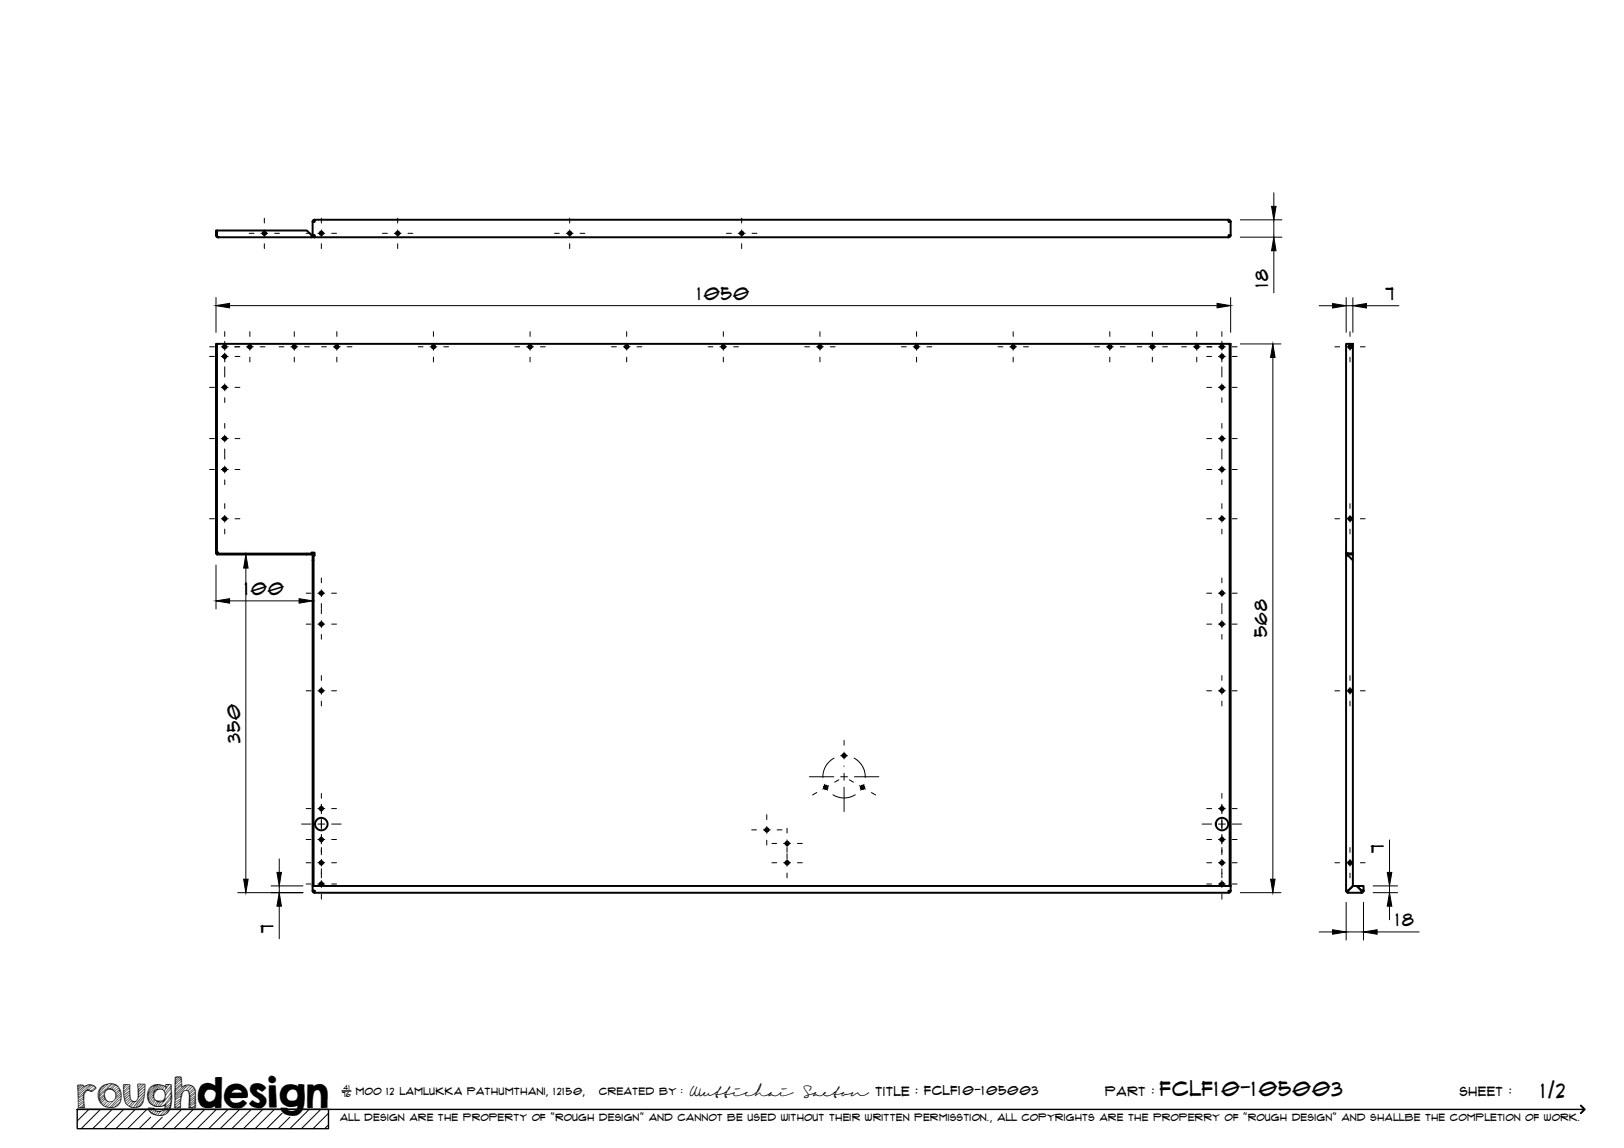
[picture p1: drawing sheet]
<svg xmlns="http://www.w3.org/2000/svg" width="420mm" height="297mm" viewBox="0 0 420 297" stroke-linecap="round" stroke-linejoin="round" font-family="sans-serif">
<!-- layer: Visible -->
<g fill="none" stroke="#000" stroke-width=".51">
<path d="M81.4 56.9l-.4 .1-.1 .4 .5-.3M81.4 56.9h236.5v.5h.5v3.5h-.5v.5M81.4 56.9v.5h-.5v3.5h.5v.5l-.4-.2-.1-.3M317.9 56.9l.3 .1 .2 .4-.5-.3M56.1 60.9v-1.3h-.2v1.5l.5 .3M56.2 60.9v.1M56.2 60.9v-1.3h23.2l1.2 1.3v.5M56.2 60.9l.2 .5h24.2M56.4 61.4h.1M80.6 61.4h237.3M80.6 61.1h.3M80.9 60.9l.5 .2"/>
<path d="M80.9 60.9h.1M317.9 61.1l.5-.2-.2 .3-.3 .2M56.1 89h-.2v54.2h.2v-54.2h262v140.2h.3v-140.2h-.3M348.3 89h1.7v54.2h-1.4l-.3-.2zM56.1 143.2l.3-.2-.2 .2M79.4 143.2h1.2v.3h-1.2zM79.4 143.2h-23.2v.3h23.2M80.6 143.2v-.2h.8v.7h-.3M80.9 143.7h.2v1.3h-.2zM80.9 145v84.2h.2v-84.2M348.3 143.7h.5l1.2 1.3M348.3 143l.3 .5h1.4v-.3h-1.2"/>
<path d="M348.3 143.7v86.8h.5M348.3 143v.7M348.5 143.4v.3M348.7 143.2h.1M350 145v84.2l-1.2 1.3M350 143.2h.1M350 143.5v1.5M80.9 230.5l.1 .4 .4 .1M80.9 230.5l.5 .2M318.4 230.5h-.5v.5h-236.5v-.5h-.5v-1.3h237.5v1.3l-.5 .2M318.4 230.5l-.2 .4-.3 .1M348.3 230.5l.5 .5v-.5l1.2-1.3h1l1.3 1.3v.5h-3.5v-.5"/>
<path d="M348.5 230.5l.3 .2M348.8 230.5h-.5M352.3 230.5v.5M352.3 230.5l-1.3-1.3h1.8v1.3h-.5h.5M352.5 230.5l-.2 .2M352.8 230.5l-.1 .2-.4 .3"/>
<circle cx="68.4" cy="60.4" r=".43"/>
<circle cx="83.1" cy="60.4" r=".43"/>
<circle cx="102.9" cy="60.4" r=".43"/>
<circle cx="147.4" cy="60.4" r=".43"/>
<circle cx="191.9" cy="60.4" r=".43"/>
<circle cx="58.1" cy="89.7" r=".43"/>
<circle cx="58.1" cy="92.2" r=".43"/>
<circle cx="64.6" cy="89.7" r=".43"/>
<circle cx="76.1" cy="89.7" r=".43"/>
<circle cx="87.1" cy="89.7" r=".43"/>
<circle cx="112.2" cy="89.7" r=".43"/>
<circle cx="137.1" cy="89.7" r=".43"/>
<circle cx="162.1" cy="89.7" r=".43"/>
<circle cx="187.1" cy="89.7" r=".43"/>
<circle cx="212.1" cy="89.7" r=".43"/>
<circle cx="237.1" cy="89.7" r=".43"/>
<circle cx="262.1" cy="89.7" r=".43"/>
<circle cx="287.2" cy="89.7" r=".43"/>
<circle cx="298.1" cy="89.7" r=".43"/>
<circle cx="309.7" cy="89.7" r=".43"/>
<circle cx="316.2" cy="92.2" r=".43"/>
<circle cx="316.2" cy="89.7" r=".43"/>
<circle cx="349.3" cy="89.7" r=".43"/>
<circle cx="58.1" cy="100.2" r=".43"/>
<circle cx="58.1" cy="113.5" r=".43"/>
<circle cx="316.2" cy="113.5" r=".43"/>
<circle cx="316.2" cy="100.2" r=".43"/>
<circle cx="58.1" cy="134.2" r=".43"/>
<circle cx="58.1" cy="121.5" r=".43"/>
<circle cx="316.2" cy="134.2" r=".43"/>
<circle cx="316.2" cy="121.5" r=".43"/>
<circle cx="349.3" cy="134.2" r=".43"/>
<circle cx="83.1" cy="153.5" r=".43"/>
<circle cx="316.2" cy="153.5" r=".43"/>
<circle cx="83.1" cy="178.7" r=".43"/>
<circle cx="83.1" cy="161.5" r=".43"/>
<circle cx="316.2" cy="161.5" r=".43"/>
<circle cx="316.2" cy="178.7" r=".43"/>
<circle cx="349.3" cy="178.7" r=".43"/>
<circle cx="218.4" cy="195.5" r=".43"/>
<circle cx="83.1" cy="217.2" r=".43"/>
<circle cx="83.1" cy="209.2" r=".43"/>
<circle cx="83.1" cy="213.2" r="1.62"/>
<circle cx="198.4" cy="214.7" r=".43"/>
<circle cx="203.7" cy="218.2" r=".43"/>
<circle cx="213.6" cy="203.7" r=".43"/>
<circle cx="223.1" cy="203.7" r=".43"/>
<circle cx="316.2" cy="217.2" r=".43"/>
<circle cx="316.2" cy="209.2" r=".43"/>
<circle cx="316.2" cy="213.2" r="1.62"/>
<circle cx="83.1" cy="223.2" r=".43"/>
<circle cx="83.1" cy="228.7" r=".43"/>
<circle cx="203.7" cy="223.2" r=".43"/>
<circle cx="316.2" cy="223.2" r=".43"/>
<circle cx="316.2" cy="228.7" r=".43"/>
<circle cx="349.3" cy="223.2" r=".43"/>
</g>
<g fill="#000">
<circle cx="318.1" cy="57.4" r=".25"/>
<circle cx="56.4" cy="61.4" r=".25"/>
<circle cx="81.1" cy="230.5" r=".25"/>
</g>
<!-- layer: TitleBlock -->
<path d="M20 287h65v5h-65zM20 287h390M88.5 282.3h2.3" fill="none" stroke="#000" stroke-width=".36"/>
<path d="M409 286.1l1 .9-1 1" fill="none" stroke="#000" stroke-width=".51"/>
<g fill="none" stroke="#000" stroke-width=".26">
<path d="M23 287l-3 3.1M26 287l-5 5M29 287l-5 5M32 287l-5 5M35 287l-5 5M38 287l-5 5M39 289.1l-3 2.9M42 289.1l-3 2.9M47 287l-5 5M50 287l-5 5M53 287l-5 5M56 287l-5 5"/>
<path d="M59 287l-5 5M62 287l-5 5M65 287l-5 5M68 287l-5 5M71 287l-5 5M73 288l-4 4M75 289.1l-3 2.9M80 287l-5 5M83 287l-5 5M85 288l-4 4M85 291l-1 1"/>
</g>
<!-- layer: Smart Centers -->
<g fill="none" stroke="#000" stroke-width=".26">
<path d="M68.4 56.5v1.2M68.4 59.5v1.8M83.1 56.5v1.2M83.1 59.5v1.8M102.9 56.5v1.2M102.9 59.5v1.8M147.4 56.5v1.2M147.4 59.5v1.8M191.9 56.5v1.2M191.9 59.5v1.8M64.5 60.4h1.2M67.5 60.4h1.8"/>
<path d="M68.4 63.1v1.2M71.1 60.4h1.2M79.2 60.4h1.3M82.2 60.4h1.8M83.1 63.1v1.2M85.8 60.4h1.3M99 60.4h1.2M102 60.4h1.8M102.9 63.1v1.2M105.6 60.4h1.2M143.5 60.4h1.2M146.5 60.4h1.8"/>
<path d="M147.4 63.1v1.2M150.1 60.4h1.2M188 60.4h1.2M191 60.4h1.8M191.9 63.1v1.2M194.6 60.4h1.2M54.2 89.7h1.3M54.2 92.2h1.3M57.2 89.7h1.8M57.2 92.2h1.8M58.1 85.8v1.2M58.1 88.3v2.3"/>
<path d="M58.1 91.3v2.3M58.1 94.9v1.3M58.1 96.3v1.2M58.1 99.3v1.8M60.7 89.7h1.4M60.8 92.2h1.3M63.8 89.7h1.7M64.6 85.8v1.2M64.6 88.8v1.8M64.6 92.4v1.2M67.3 89.7h1.3M72.2 89.7h1.2"/>
<path d="M75.2 89.7h1.8M76.1 85.8v1.2M76.1 88.8v1.8M76.1 92.4v1.2M78.8 89.7h1.3M83.2 89.7h1.3M86.2 89.7h1.8M87.1 85.8v1.2M87.1 88.8v1.8M87.1 92.4v1.2M89.8 89.7h1.3M108.2 89.7h1.3"/>
<path d="M111.3 89.7h1.7M112.1 85.8v1.2M112.1 88.8v1.8M112.1 92.4v1.2M114.8 89.7h1.3M133.2 89.7h1.3M136.2 89.7h1.8M137.1 85.8v1.2M137.1 88.8v1.8M137.1 92.4v1.2M139.8 89.7h1.3M158.2 89.7h1.2"/>
<path d="M161.2 89.7h1.8M162.1 85.8v1.2M162.1 88.8v1.8M162.1 92.4v1.2M164.8 89.7h1.3M183.2 89.7h1.2M186.2 89.7h1.8M187.1 85.8v1.2M187.1 88.8v1.8M187.1 92.4v1.2M189.8 89.7h1.3M208.2 89.7h1.2"/>
<path d="M211.2 89.7h1.8M212.1 85.8v1.2M212.1 88.8v1.8M212.1 92.4v1.2M214.8 89.7h1.2M233.2 89.7h1.3M236.2 89.7h1.8M237.1 85.8v1.2M237.1 88.8v1.8M237.1 92.4v1.2M239.8 89.7h1.3M258.2 89.7h1.3"/>
<path d="M261.2 89.7h1.8M262.1 85.8v1.2M262.1 88.8v1.8M262.1 92.4v1.2M264.8 89.7h1.3M283.2 89.7h1.3M286.2 89.7h1.8M287.1 85.8v1.2M287.1 88.8v1.8M287.1 92.4v1.2M289.8 89.7h1.3M294.2 89.7h1.2"/>
<path d="M297.2 89.7h1.8M298.1 85.8v1.2M298.1 88.8v1.8M298.1 92.4v1.2M300.8 89.7h1.2M305.7 89.7h1.3M308.7 89.7h1.8M309.6 85.8v1.2M309.6 88.8v1.8M309.6 92.4v1.2M312.2 89.7h1.4M312.2 92.2h1.3"/>
<path d="M315.2 89.7h1.8M315.2 92.2h1.8M316.1 85.8v1.2M316.1 88.3v2.3M316.1 91.3v2.3M316.1 94.9v1.3M316.1 96.3v1.2M316.1 99.3v1.8M318.8 89.7h1.3M318.8 92.2h1.3M345.4 89.7h1.2M348.4 89.7h1.8"/>
<path d="M349.3 85.8v1.2M349.3 88.8v1.8M349.3 92.4v1.2M351.9 89.7h1.3M54.2 100.2h1.3M54.2 113.5h1.3M57.2 100.2h1.8M57.2 113.5h1.8M58.1 102.9v1.2M58.1 109.6v1.2M58.1 112.6v1.8M58.1 116.2v1.2"/>
<path d="M58.1 117.6v1.2M60.8 100.2h1.3M60.8 113.5h1.3M312.2 100.2h1.3M312.2 113.5h1.3M315.2 100.2h1.8M315.2 113.5h1.8M316.1 102.9v1.2M316.1 109.6v1.2M316.1 112.6v1.8M316.1 116.2v1.2M316.1 117.6v1.2"/>
<path d="M318.8 100.2h1.3M318.8 113.5h1.3M54.2 134.2h1.3M54.2 121.5h1.3M57.2 134.2h1.8M57.2 121.5h1.8M58.1 120.6v1.8M58.1 124.2v1.2M58.1 130.3v1.3M58.1 133.3v1.8M58.1 136.9v1.3M60.8 134.2h1.3"/>
<path d="M60.8 121.5h1.3M312.2 134.2h1.3M312.2 121.5h1.3M315.2 134.2h1.8M315.2 121.5h1.8M316.1 120.6v1.8M316.1 124.2v1.2M316.1 130.3v1.3M316.1 133.3v1.8M316.1 136.9v1.3M318.8 134.2h1.3M318.8 121.5h1.3"/>
<path d="M345.4 134.2h1.2M348.4 134.2h1.8M349.3 130.3v1.3M349.3 133.3v1.8M349.3 136.9v1.3M351.9 134.2h1.3M79.2 153.5h1.3M82.2 153.5h1.8M83.1 149.5v1.3M83.1 152.6v1.8M83.1 156.2v1.2M83.1 157.6v1.2"/>
<path d="M85.8 153.5h1.3M312.2 153.5h1.3M315.2 153.5h1.8M316.1 149.5v1.3M316.1 152.6v1.8M316.1 156.2v1.2M316.1 157.6v1.2M318.8 153.5h1.3M79.2 161.5h1.3M79.2 178.7h1.3M82.2 161.5h1.8M82.2 178.7h1.8"/>
<path d="M83.1 160.6v1.8M83.1 164.2v1.2M83.1 174.8v1.3M83.1 177.8v1.8M85.8 161.5h1.3M85.8 178.7h1.3M312.2 161.5h1.3M312.2 178.7h1.3M315.2 161.5h1.8M315.2 178.7h1.8M316.1 160.6v1.8M316.1 164.2v1.2"/>
<path d="M316.1 174.8v1.3M316.1 177.8v1.8M318.8 161.5h1.3M318.8 178.7h1.3M345.4 178.7h1.2M348.4 178.7h1.8M349.3 174.8v1.3M349.3 177.8v1.8M351.9 178.7h1.3M83.1 181.4v1.3M215.8 196.2a5.5 5.5 0 0 0-2.9 5M217.5 195.6h1.8"/>
<path d="M218.4 191.6v1.2M218.4 194.6v1.8M218.4 198.2v.1M221 196.2a5.5 5.5 0 0 1 2.9 5M316.1 181.4v1.3M349.3 181.4v1.3M78 213.2h2.5M79.2 209.2h1.3M79.2 217.2h1.3M82.2 209.2h1.8M82.2 217.2h1.8M82.2 213.2h1.8"/>
<path d="M83.1 205.3v1.3M83.1 208.1v2.5M83.1 211.9v2.7M83.1 215.9v2.5M83.1 219.3v1.9M85.8 209.2h1.3M85.8 217.2h1.3M85.8 213.2h2.5M194.5 214.7h1.2M197.5 214.7h1.8M198.4 210.8v1.3M198.4 213.8v1.8"/>
<path d="M198.4 217.4v1.3M199.7 218.2h1.3M201.1 214.7h1.2M202.7 218.2h1.8M203.6 214.3v1.2M203.6 217.3v1.8M203.6 219.3v1.2M206.3 218.2h1.3M209.4 201h6.3M211.3 205.1l-1.1 .6M213.2 202.9l.9 1.6M214.4 203.3l-1.5 .9"/>
<path d="M215.5 205.6a5.4 5.4 0 0 0 5.8 0M217 201.8l-1.1 .6M217.5 201h1.8M218.4 200.1v1.8M218.4 203.7v6.3M219.7 201.8l1.1 .6M221.1 201h6.3M222.4 203.3l1.5 .9M223.5 202.9l-.9 1.6M225.4 205.1l1.1 .6M311 213.2h2.5M312.2 209.2h1.3"/>
<path d="M312.2 217.2h1.3M315.2 209.2h1.8M315.2 217.2h1.8M315.2 213.2h1.8M316.1 205.3v1.3M316.1 208.1v2.5M316.1 211.9v2.7M316.1 215.9v2.5M316.1 219.3v1.9M318.8 209.2h1.3M318.8 217.2h1.3M318.8 213.2h2.4"/>
<path d="M349.3 219.3v1.2M79.2 228.7h1.3M79.2 223.2h1.3M82.2 228.7h1.8M82.2 223.2h1.8M83.1 222.3v1.8M83.1 224.8v2.3M83.1 227.8v1.8M83.1 231.4v1.2M85.8 228.7h1.3M85.8 223.2h1.3M199.7 223.2h1.3"/>
<path d="M202.7 223.2h1.8M203.6 220.9v1.3M203.6 222.3v1.8M203.6 225.9v1.2M206.3 223.2h1.3M312.2 228.7h1.3M312.2 223.2h1.3M315.2 228.7h1.8M315.2 223.2h1.8M316.1 222.3v1.8M316.1 224.8v2.3M316.1 227.8v1.8"/>
<path d="M316.1 231.4v1.2M318.8 228.7h1.3M318.8 223.2h1.3M345.4 223.2h1.2M348.4 223.2h1.8M349.3 222.3v1.8M349.3 225.9v1.2M351.9 223.2h1.3"/>
</g>
<!-- layer: FD_Dimensions -->
<g fill="none" stroke="#000" stroke-width=".26">
<path d="M320.9 56.9h10.8M329.6 49.9v3.5M329.6 56.9v4.5M55.9 77v9M59.4 79.1h255.5M318.4 77v9M320.9 61.4h10.8M329.6 64.9v10.9M341.3 79.1h3.5M348.3 79.1h1.7M348.3 77v9M350 77v9"/>
<path d="M353.5 79.1h8.4M320.9 89h10.5M329.3 92.5v135M55.9 146.2v11.4M59.4 155.5h18M63.6 147v80.5M65.7 143.5h.9M80.9 153.1v.3M359.5 217.3v8.4M61.5 231h16.9M70.1 229.2h8.3M72.2 222.2v3.5"/>
<path d="M72.2 229.2v1.8M72.2 234.5v8.4M320.9 231h10.5M348.3 233.5v9.7M352.8 233.5v9.7M355.3 231h6.3M355.3 229.2h6.3M359.5 229.2v1.8M359.5 234.5v3.5M341.3 241.1h3.5M348.3 241.1h4.5M356.3 241.1h10.9"/>
</g>
<g fill="#000" stroke="#000" stroke-width=".26">
<path d="M329 53.4h1.1l-.5 3.5zM55.9 79.1l3.5-.6v1.2zM314.9 78.5l3.5 .6-3.5 .6zM329.6 61.4l.5 3.5h-1.1zM344.8 78.5l3.5 .6-3.5 .6zM350 79.1l3.5-.6v1.2zM329.3 89l.6 3.5h-1.2zM55.9 155.5l3.5-.6v1.2zM63.6 143.5l.6 3.5h-1.2zM77.4 154.9l3.5 .6-3.5 .6zM63 227.5h1.2l-.6 3.5zM71.6 225.7h1.2l-.6 3.5z"/>
<path d="M72.2 231l.6 3.5h-1.2zM328.7 227.5h1.2l-.6 3.5zM359.5 231l.6 3.5h-1.2zM358.9 225.7h1.2l-.6 3.5zM344.8 240.6l3.5 .5-3.5 .6zM352.8 241.1l3.5-.5v1.1z"/>
</g>
<text font-size="9.7" x="19.9" y="286.8">roughdesign</text>
<g font-size="5.3">
<text x="300.1" y="283.6">FCLF10-105003</text>
<text x="398.7" y="284">1/2</text>
</g>
<g font-size="4.6">
<text x="180.5" y="77.6">1050</text>
<text x="328.1" y="74.4" transform="rotate(-90 328.1 74.4)">18</text>
<text x="358.4" y="77.7">7</text>
<text x="63.3" y="154">100</text>
<text x="327.9" y="164.8" transform="rotate(-90 327.9 164.8)">568</text>
<text x="62.1" y="192.3" transform="rotate(-90 62.1 192.3)">350</text>
<text x="358.1" y="220.8" transform="rotate(-90 358.1 220.8)">7</text>
<text x="361.2" y="239.7">18</text>
<text x="70.8" y="241.5" transform="rotate(-90 70.8 241.5)">7</text>
</g>
<g font-size="3.4">
<text x="178.3" y="283.5">Wuttichai</text>
<text x="208.1" y="283.5">Saeton title : FCLF10-105003</text>
</g>
<g font-size="3.3">
<text x="286" y="283.5">Part :</text>
<text x="377.7" y="283.5">sheet :</text>
</g>
<g font-size="2.7">
<text x="92.1" y="283.3">moo 12 Lamlukka pathumthani, 12150,</text>
<text x="155" y="283.3">created by :</text>
</g>
<text font-size="2.6" x="88" y="290.1">all design are the property of &quot;rough design&quot; and cannot be used without their written permisstion., all copyrights are the properry of &quot;rough design&quot; and shallbe the completion of work.</text>
<g font-size="1.9">
<text x="88.5" y="283.9">76</text>
<text x="88.9" y="282.1">41</text>
</g>
</svg>
